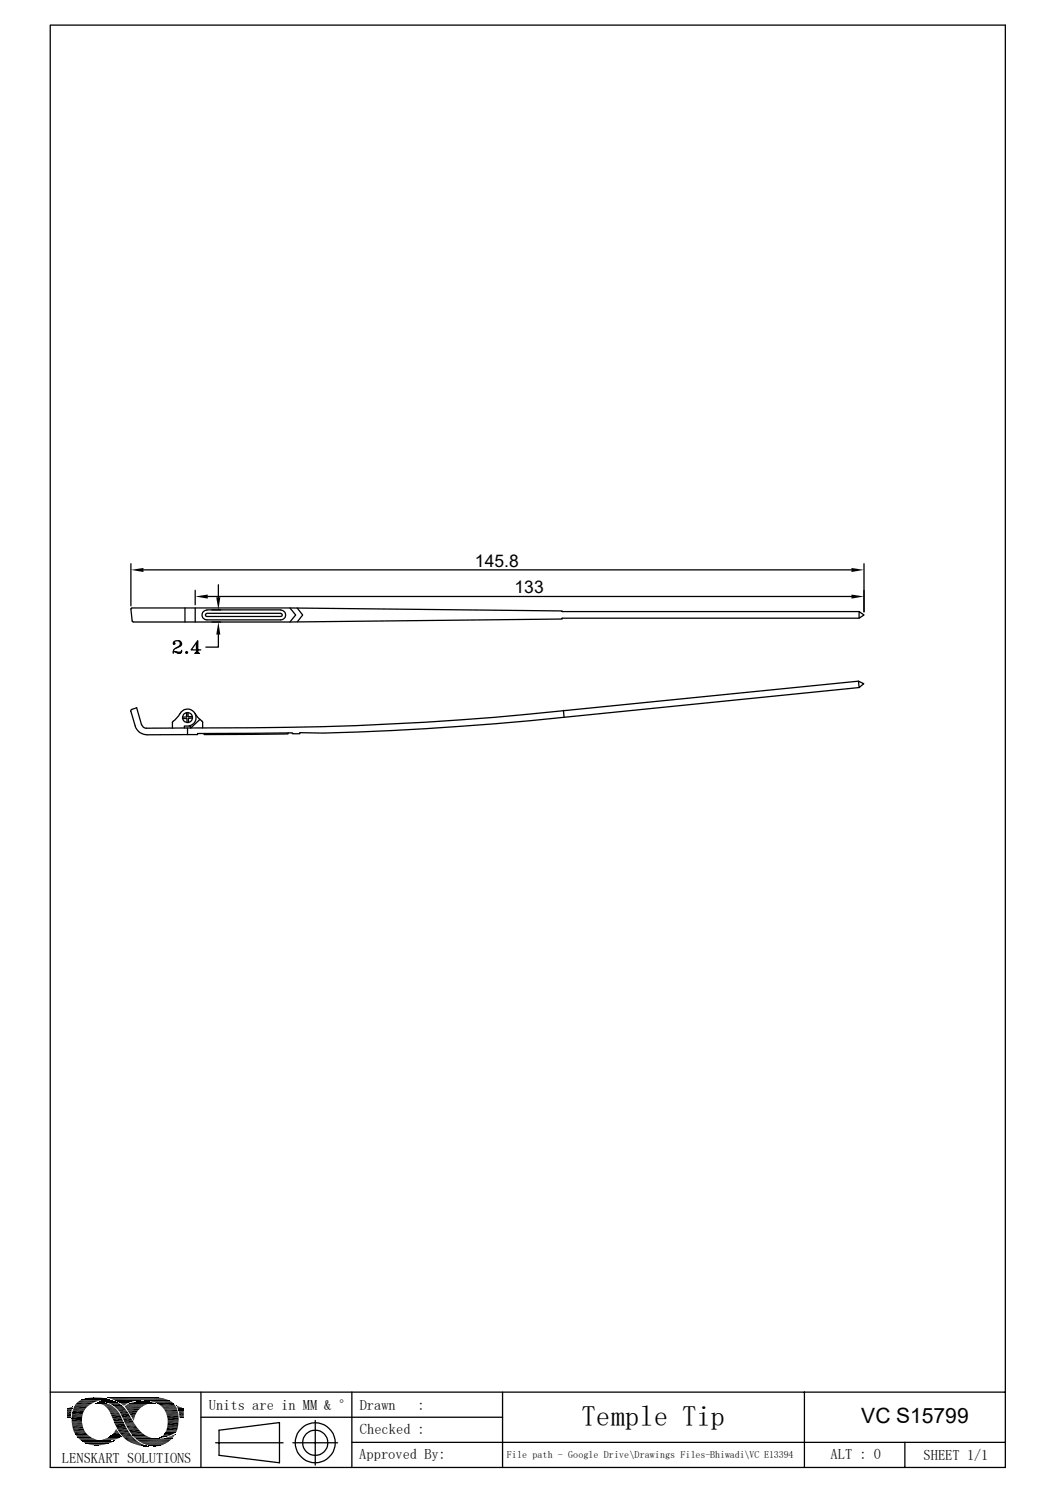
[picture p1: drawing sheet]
<svg xmlns="http://www.w3.org/2000/svg" width="210mm" height="297mm" viewBox="0 0 210 297" stroke-linecap="round" stroke-linejoin="round" font-family="sans-serif">
<g fill="none" stroke="#000" stroke-width=".25">
<path d="M10 5h189.9v286.9h-189.9zM26 112.1v8.4M28.5 113.4h140.8M38.8 117.4v2.9M41.3 118.7h128M43.4 116.3v2.5M171.8 112.1v9.6M26.3 123.5l.2 .2M34.5 128l.2 .1zM34.5 127.8l.3 .3-.1 .1-.2-.1a.84 .84 0 0 1 .8-.7 .84 .84 0 0 1 .8 .8l-.5 .5a1.23 1.23 0 0 0-1.1 1.3M35.5 127.5a.68 .68 0 0 1 0 1.2l-.4 .2M35.9 127.7l.1 .3-.1 .4"/>
<path d="M36.1 129.6l-.2 .2-1.4-.2v.2M36.1 129.4v.2l-.2 .4h-.5l-.6-.4 .6 .3 .6-.1M36.8 120.9v2.8M37 129.8l.2 .1zM37 129.6l.3 .2-.1 .2-.2-.1zM38.7 130h1M38.8 120.9v2.8M39.1 127.8v2.2M39.1 129.9l-.2 .1M39.1 129.8l-.2 .2M39.2 127.7v2.2M39.3 129.8l.2 .2"/>
<path d="M39.3 129.9l.2 .1M39.9 129.3h-1.9l1.3-1.8v2.5M41.1 122l-.2 .3 .2 .3h14.7l.3-.3-.3-.3M41.1 121.3h14.7M41.1 122h14.7M42.1 123.7h1.8M43.4 126.2v2.5h-2.5M55.8 121.4a.97 .97 0 0 1 1 .9 .97 .97 0 0 1-1 1h-14.7a.97 .97 0 0 1-.9-1 .97 .97 0 0 1 .9-.9M57.7 120.9l1.1 1.4-1.1 1.4M59.1 120.9l1.1 1.4-1.1 1.4M170.7 135.5l1.1 .5-.9 .8zM170.7 135.5l-65.5 6.6a668.3 668.3 0 0 1-67.9 2.7"/>
<path d="M170.9 136.8l-65.5 6.6-13.7 1.1a557.6 557.6 0 0 1-27.4 1.3h-4.7v.2h-1.4v-.2l-18.9 .1v.2h-2M170.9 121.7l.9 .6-.9 .7zM170.9 123h-59.1v.1l-54.2 .6h-31.1M170.9 121.7h-59.1v-.2l-54.2-.6-31.5 .1 .2 2.6M26 141.5l.2-.4 1-.3 1 3.4M26 141.5l.9 2.9a2.38 2.38 0 0 0 2.4 1.8M28.2 144.2l.3 .5 .4 .2 8.4-.1v1.3l-8 .1M36.3 143l.9-.1v.9M36.7 144.8v-.4h1.2v.4M37.1 141.8v.8l-.8 .1M37.4 141.7v.9l.9-.1M37.6 144.4a1.69 1.69 0 0 0 1.1-2.7 1.69 1.69 0 0 0-2.9 .2l-1.5 1.8v1.2"/>
<path d="M38.3 142.8l-.8 .1v.9M38.8 141.9l1.5 1.7v1.2M39.8 143.1l-1.9 1.7M57.3 145.8v.2l-7.1 .1h-9.6v-.2M112.1 141.3l.1 1.4M10 276.9h189.9M14.7 279.7h2.9M40 276.9v15M70 276.9v15M99.9 276.9v15M160 276.9v15M14.3 281.5h2.1"/>
<path d="M14.3 283.3h2.1M14.7 284.9h2.4M15 285.5h2.6M24.6 286.1h2.2M24.9 280.1h3.2M25.1 283.8h2.1M25.3 284h2.1M26.1 285.4h2.7M27.2 286.5h6.8M33.1 281.3h2.4M33.4 282.7h2.1M40 281.9h59.9"/>
<path d="M42.9 287h13.4M43.6 284.5l12-1.5v8l-12-1.5zM58.3 287h8.8M62.7 282.6v8.9M70 286.9h129.9M180 286.9v5"/>
<circle cx="37.3" cy="142.8" r=".98"/>
<circle cx="62.7" cy="287" r="2.51"/>
<circle cx="62.7" cy="287" r="4"/>
</g>
<g fill="#000">
<path d="M26 113.4l2.5-.4v.8zM38.8 118.7l2.5-.4v.8zM43 118.8h.8l-.4 2.5zM169.3 118.3l2.5 .4-2.5 .4zM169.3 113l2.5 .4-2.5 .4zM43.4 123.7l.4 2.5h-.8zM14.3 279.9h.1zM13.8 280l.5-.1 .1 .1zM14.3 279.9h.1v.1zM18.3 278h1.6zM18.7 278h1.2zM19.1 279.1h1.9z"/>
<path d="M19.2 279.1h1.8zM19.2 279.1h1.7zM19.4 279.1h1.5zM19.5 279.1h1zM19.4 279.1h1.2zM19.5 279.1h1.1zM19.6 279.1h.9zM19.6 279.2l1.9 .1zM19.7 278.8h.2zM19.6 279.1h.8zM19.8 279.1h.6zM20 279.3l1.7 .1z"/>
<path d="M19.8 279.1h.4zM20.1 279l.1 .1zM20.1 279h.1zM20.2 279.4h1.6zM20.4 279.4l1.7 .2h-1.4zM20.4 279.4h1.4l.3 .2zM20.5 278.7h1.8zM20.5 278.7h1.7zM20.6 278.6l1.6 .1zM20.7 279.6l1.7 .1h-1.5zM20.7 279.6h1.4l.3 .1zM20.6 278.6h1.4z"/>
<path d="M20.9 278.6h1.1zM20.9 279.7l1.6 .1zM21 279.8l1.7 .2h-1.4zM21 279.8h1.5l.2 .2zM21.2 278.6h.3zM20.9 278.6h.8zM21.2 278.6h.5zM21.5 278.4h.3zM21.8 279.2h1.9zM22.4 279.6h1.9zM22.5 279.6h1.8zM22.5 279.6l1.8 .1z"/>
<path d="M22.6 279.7l2 .2h-1.7zM22.6 279.7h1.7l.3 .2zM22.9 279.9l1.9 .2h-1.7zM22.9 279.9h1.7l.2 .2zM23.7 279l1.9 .1zM23.8 279.1h1.8zM23.8 279.1h1.6zM24 279.1h1.4zM24 279.1l1.3 .1zM24 279.2l1 .2h-.7zM24 279.2h1.3l-.3 .2zM24.3 279.4l.6 .1z"/>
<path d="M24.3 279.4h.7zM24.4 279.5l.3 .1zM24.4 279.5h.5zM24.6 279.6v.1zM24.6 279.6h.1zM27.5 278.8h2zM27.5 278.8h1.9zM28.2 278.8h1.2zM28.2 278.8h.7zM30.4 279.2h.4zM30.4 279.2h.5zM30.7 279.2h.2z"/>
<path d="M30.9 278h.2zM35.1 279.7h.2zM35.1 279.7l.5 .1zM35.2 279.8l.8 .2h-.7zM35.2 279.8l.8 .2zM35.3 280l1 .1h-1zM35.3 280h.7l.3 .1zM13.3 280.2h1.1zM13.3 280.2l1 .1zM13.3 280.3l1 .1h-1zM13.3 280.3h1v.1zM13.3 280.4l.9 .4h-.9z"/>
<path d="M13.3 280.4h1l-.1 .4zM13.3 280.8h.9zM13.3 280.8l.8 .5h-.8zM13.3 280.8h.9l-.1 .5zM13.3 281.3l.8 .4h-.8zM13.3 281.3h.8v.4zM13.3 281.7h.8zM13.3 281.7l.8 .2h-.8zM13.3 281.7h.8v.2zM13.3 281.9h.8zM13.3 281.9l.8 .1zM13.4 280.2h1z"/>
<path d="M13.7 280.1l.7 .1zM13.7 280.1h.7zM13.8 280h.6zM14.3 282.3l2 .4h-2zM14.3 282.3h2v.4zM18.3 287.4l1.9 .1zM18.3 287.4h1.9zM18.4 287.5h1.1zM18.4 287.5h1.8zM18.9 287.5h.6zM19.1 287.5h.4zM20.4 286.4l1.9 .1z"/>
<path d="M20.4 286.4h2zM20.6 286.5h1.5zM20.6 286.5h1.7zM20.7 286.5h1.1zM20.7 286.5h1.4zM21 286.5h.6zM21 286.5h.8zM21.3 280l1.7 .2h-1.6zM21.3 280h1.4l.3 .2zM21.3 286.5h.3zM21.4 286.5h.2zM21.4 280.2l1.8 .3h-1.6z"/>
<path d="M21.4 280.2h1.6l.2 .3zM21.6 280.5h1.6zM21.6 280.5l1.8 .2h-1.7zM21.6 280.5h1.6l.2 .2zM21.7 280.7l1.8 .1h-1.7zM21.7 280.7h1.7l.1 .1zM21.8 280.8l1.8 .2h-1.7zM21.8 280.8h1.7l.1 .2zM21.9 281l1.8 .1zM21.9 281.1l1.9 .2h-1.8zM21.9 281.1h1.8l.1 .2zM21.5 286.7h1.1z"/>
<path d="M21.9 286.7h.7zM22 281.3l1.8 .1zM22 286.7h.6zM22.1 281.4l1.9 .3h-1.8zM22.1 281.4h1.7l.2 .3zM22.1 285.6l1.9 .1zM22.1 285.6h1.9zM22.2 281.7l2 .5h-1.8zM22.2 281.7h1.8l.2 .5zM22.2 285.5l1.8 .1zM22.2 285.5h1.7zM22.2 286.7h.5z"/>
<path d="M22.3 286.7h.4zM22.4 286.7h.3zM22.4 282.2l2.1 .5h-1.9zM22.4 282.2h1.8l.3 .5zM22.4 285.3h1.4zM22.4 285.3l1.5 .2h-1.7zM22.4 285.3h1.4l.1 .2zM22.6 286.6h.2zM22.6 282.7l1.9 .1zM22.7 282.8l1.9 .1zM22.7 282.9l1.9 .1zM22.7 285l1.1 .3h-1.4z"/>
<path d="M22.7 285h.9l.2 .3zM22.7 283h1.9zM22.7 284.9l.9 .1zM22.8 283l1.9 .2h-1.9zM22.8 283h1.8l.1 .2zM22.8 283.2l2.3 .9h-1.9zM22.8 283.2h1.9l.4 .9zM22.9 284.7l.6 .2h-.8zM22.9 284.7h.5l.1 .2zM22.6 286.6h.3zM22.9 284.6l.5 .1h-.5zM22.9 284.6l.5 .1z"/>
<path d="M23 284.4h.2zM23 284.4l.3 .2h-.4zM23 284.4l.3 .2zM23.1 284.4h.1zM23.1 280.1l1.8 .2h-1.5zM23.1 280.1h1.7l.1 .2zM23.4 280.3l1.8 .4h-1.6zM23.4 280.3h1.5l.3 .4zM23.6 280.7l1.7 .1zM23.7 280.8l1.9 .4h-1.6zM23.7 280.8h1.6l.3 .4zM24 281.2l1.6 .1z"/>
<path d="M24 281.3l2 .7h-1.7zM24 281.3h1.6l.4 .7zM24.3 282l1.8 .2h-1.7zM24.3 282h1.7l.1 .2zM24.4 282.2l2 .5h-1.7zM24.4 282.2h1.7l.3 .5zM24.7 282.7l1.9 .3h-1.8zM24.7 282.7h1.7l.2 .3zM24.8 283l1.9 .2h-1.8zM24.8 283h1.8l.1 .2zM24.9 283.2h1.8zM24.9 283.2l1.9 .1z"/>
<path d="M24.9 283.3h1.9zM25 283.3l1.9 .1zM25 283.4l2 .1h-1.9zM25 283.4h1.9l.1 .1zM25.1 283.5l1.9 .1zM25.4 280.6l2 .1zM25.4 280.7l1.7 .4h-1.4zM25.4 280.7h2l-.3 .4zM25.5 284.4l2.5 .5h-2.1zM25.5 284.4h2.1l.4 .5zM25.7 281.1l1.2 .4h-.9zM25.7 281.1h1.4l-.2 .4z"/>
<path d="M25.8 286.9l2 .1h-1.7zM25.8 286.9h1.7l.3 .1zM26 281.5l.9 .1zM26 281.6l.8 .3h-.6zM26 281.6h.9l-.1 .3zM26.1 287l2 .2h-1.5zM26.1 287h1.7l.3 .2zM26.2 281.9l.5 .2h-.4zM26.2 281.9h.6l-.1 .2zM26.3 282.1l.4 .1h-.3zM26.3 282.1h.4v.1zM26.4 282.2l.2 .3z"/>
<path d="M26.4 282.2h.3l-.1 .3zM26.5 282.5l.1 .1zM26.6 287.2l1.7 .1zM26.8 287.3l1.9 .2h-1.2zM26.8 287.3h1.5l.4 .2zM27.5 287.5h1.3zM27.6 287.5l1.4 .1zM28 287.6h1.1zM28.1 287.6l1.1 .1zM28.2 287.7h1.1zM28.5 287.7h.9zM28.6 287.7h.9z"/>
<path d="M29 287.7h.5zM29.2 287.7h.3zM29.3 287.7h.2zM29.6 287.5l2 .2zM30.2 287.7h1.3zM30.2 287.7h1.4zM30.4 287.7h.9zM30.4 287.7h1.1zM30.5 287.7h.5zM30.5 287.7h.8zM30.7 287.7h.3zM31.8 286h.2z"/>
<path d="M31.8 286h.1zM31.8 286h.4zM31.9 286h.4zM32.1 285.8h.8zM32.1 285.8h.9zM31.9 286l.2-.2 .2 .2zM32.1 285.8h.8l-.6 .2zM32.1 285.8h1zM32.2 285.8h.9zM32.3 286.2h1.9zM32.2 285.8l.2-.2 .7 .2zM32.4 285.6h1.3l-.6 .2z"/>
<path d="M32.5 285.5l1.2 .1zM32.5 285.5h1.3zM32.6 286.1h1.6zM32.7 285.2l1.1 .3h-1.3zM32.7 285.2h1.8l-.7 .3zM32.7 286.1h1.5zM32.7 285.2h1.8zM32.8 285l2 .1zM32.8 285.1l1.7 .1h-1.8zM32.8 285.1h2l-.3 .1zM32.8 286.1h1.5zM33.1 286h1.3z"/>
<path d="M33.2 281.6l2.3 .5h-2.2zM33.2 281.6h2.3v.5zM33.2 284l2 .5h-2.1zM33.2 284h2.1l-.1 .5zM33.2 286h1.2zM33.4 283l2 .5h-2.1zM33.4 283h2.1l-.1 .5zM33.4 285.9h1zM33.6 285.8h.9zM33.7 285.8h.8zM33.9 285.7h.6zM34.1 285.7h.5z"/>
<path d="M34.1 285.7l.3-.2 .2 .2zM34.4 285.5h.3l-.1 .2zM34.4 285.5l.3-.1v.1zM34.7 285.4v.1zM35.3 280.1l1.1 .1zM35.3 280.2h1.2zM35.3 280.2l1.2 .1zM35.4 280.3l1.1 .1h-1.1zM35.4 280.3h1.1v.1zM35.4 280.4h1.1zM35.5 280.4l1 .2h-1zM35.5 280.4h1v.2z"/>
<path d="M35.5 280.6h1zM35.5 280.6l1 .1zM35.6 280.7l.9 .1zM35.6 280.8l.9 .3h-.9zM35.6 280.8h.9v.3zM35.6 281.1h.9zM35.6 281.1l.9 .5h-.8zM35.6 281.1h.9v.5zM35.7 281.6l.8 .2h-.8zM35.7 281.6h.8v.2zM35.7 281.8l.8 .2h-.8zM35.7 281.8h.8v.2z"/>
<path d="M35.7 282h.8zM35.7 282l.8 .1zM35.8 282.1h.7zM35.9 282.1h.6zM36 282.1h.5zM36.4 282.1h.1z"/>
</g>
<g fill="none" stroke="#000" stroke-width=".2">
<path d="M14.7 279.9h2.6M15 279.4h3M15.3 279h3.5M15.7 278.7h3.9M15.9 278.6h4M16 278.6h4.2M16 278.5h4.4M16.2 278.5h4.3M16.4 278.4h5.4M16.5 278.3h5.1M16.7 278.3h4.7M16.9 278.2h4.3"/>
<path d="M17.1 278.2h3.9M17.5 278.1h3M17.6 278.1h2.9M19 279.2h2.1M19.1 279.2h2.2M19.7 278.8h3.2M19.8 278.8h2.9M19.9 278.7h2.7M20.2 278.7h2.2M20.3 278.9h2.7M20.6 279h2.7M21.3 279h2"/>
<path d="M21.3 279.1h2.4M21.3 278h10.3M21.4 278.1h10.5M21.5 278.1h11M21.8 278h7.4M21.8 278.2h10.8M21.8 278.4h-5.6M22 278.3h10.9M22.2 278.3h10.8M22.3 278.4h10.9M22.5 278.4h10.8M22.6 278.5h11"/>
<path d="M22.8 278.6h5.1M22.9 278.6h4.4M23 278.7h4.2M23.2 278.8h3.3M23.5 278.9h2.7M23.5 278.9h2.5M23.7 279h2.1M24.8 279.8h3.7M24.8 279.8h3.5M24.8 279.9h3.4M24.9 279.7h3.8M25 279.6h3.7"/>
<path d="M25.1 279.5h4M25.4 279.4h3.8M25.4 279.3h4.2M25.7 279.2h4.2M26 279.1h4.8M26.2 279h4.4M26.2 279h4.2M26.6 278.9h3.5M26.8 278.9h3.1M27.1 278.8h2.6M28.7 278.6h5M29.3 278.6h4.4"/>
<path d="M29.4 278.7h4.5M30.1 278.8h4M30.4 278.9h3.8M30.7 279h3.7M30.8 279.2h-5M31 279.1h3.5M31.2 279.2h3.3M31.9 279.7h3M32.1 279.8h2.9M14.3 282.3h2M14.3 282.8h2M14.3 283h2"/>
<path d="M14.3 283.1h2M14.3 283.5h2.1M14.4 281h2.2M14.5 280.5h2.3M14.5 284.2h2.1M14.6 284.7h2.3M15 285.3h2.3M15.3 285.8h2.7M15.4 285.9h2.6M15.4 285.9h2.8M15.5 286h2.8M15.6 286.1h3"/>
<path d="M15.7 286.3h3.3M15.9 286.4h3.1M15.9 286.4h3.6M16 286.6h3.9M16.2 286.6h3.7M16.2 286.6h4.2M16.3 286.7h5.2M16.3 286.8h6.3M16.6 286.9h5.8M16.6 286.9h5.7M16.7 287h5.5M16.9 287h5"/>
<path d="M17 287.1h4.8M17.1 287.1h4.6M17.1 287.2h4.5M17.4 287.3h4M17.7 287.3h3.2M17.9 287.4h2.8M20.5 286.3h2.6M20.7 286.2h2.8M21.1 286.2h2.5M21.2 286.1h2.6M21.5 285.9h2.5M21.5 286h2.3"/>
<path d="M21.8 285.8h2.3M21.9 285.7h2.2M22 285.7h2M22 285.6h2M22.9 286.4h-2.7M24.1 285.8h-2.3M25.1 280.2h2.7M25.4 280.6h2M25.4 286.8h2.1M26.1 285.2h2.4M26.3 285.5h2.5M26.3 285.5h2.6"/>
<path d="M26.4 285.6h2.7M26.5 285.7h2.8M26.5 285.8h3.1M26.7 285.9h3.1M26.8 286h3.3M26.8 286.1h3.7M27 286.2h4.1M27.1 286.2l7.1 .1M27.1 286.3h7M27.6 286.7h6.1M27.8 286.9h5.7M27.9 286.9h5.5"/>
<path d="M28 287h5.3M28.2 287.1h5M28.5 287.2h4.4M28.8 287.3h3.9M29 287.5h3.4M29.5 287.5h2.6M29.6 287.6h2.4M31.7 286.2h2.5M32.4 280.1h2.7M32.5 280.2h2.7M32.6 280.3h2.6M32.6 280.4h2.6"/>
<path d="M32.7 280.5h2.6M32.8 285h2.1M32.9 285h2.1M32.9 280.9h2.5M32.9 284.9h2.2M32.9 284.9h2.1M32.9 284.8h2.2M33 284.7h2.1M33 284.6h2.2M33.1 284.5h2.1M33.1 284.6h2.1M33.1 281.5h2.4"/>
<path d="M33.2 283.9h2.2M33.4 282.5h2.1"/>
</g>
<g fill="none" stroke="#000" stroke-width=".21">
<path d="M14.9 279.5h3M15.5 278.8h3.9M32.2 279.9h2.9M14.3 281.7h2.1M14.5 280.4h2.5M15.2 285.7h2.7M24 285.4h2.1M24.4 285.9h2.1M24.9 286.4h2.1M25.1 286.6h2.2M25.4 284.2h2.2M33 281.1h2.4"/>
<path d="M33.4 282.9h2.1"/>
</g>
<path d="M15.1 279.2h3.5M21.9 279.4h2.3M31.4 279.4h3.4M14.4 284h2.2M14.6 280.1h2.7M23.2 284.2h2.1M25.9 285h2.5M33.3 283.7h2.1" fill="none" stroke="#000" stroke-width=".34"/>
<path d="M14.4 283.7h2.1M14.8 285.2h2.5M23.4 284.5h2.1M23.6 284.8h2.1M23.8 285.1h2.1M24.2 285.6h2.1M25.2 280.4h2.6M32.7 280.6h2.6" fill="none" stroke="#000" stroke-width=".3"/>
<path d="M14.3 282.1h2M14.4 280.8h2.4M33.3 282.3h2.2" fill="none" stroke="#000" stroke-width=".42"/>
<path d="M14.3 281.2h2.3M14.5 284.5h2.3" fill="none" stroke="#000" stroke-width=".38"/>
<text font-size="5.7" x="115.6" y="283.6">Temple Tip</text>
<text font-size="4.2" x="171.2" y="283.1">VC S15799</text>
<g font-size="3.5">
<text x="94.4" y="112.7">145.8</text>
<text x="102.3" y="118">133</text>
</g>
<g font-size="2.9">
<text x="41.5" y="280.6">Units are in MM &amp; °</text>
<text x="71.5" y="280.6">Drawn</text>
<text x="83" y="280.6">:</text>
<text x="71.6" y="285.2">Checked :</text>
<text x="12.3" y="291.1">LENSKART SOLUTIONS</text>
<text x="71.5" y="290.1">Approved By:</text>
<text x="165.2" y="290.3">ALT : 0</text>
<text x="183.7" y="290.4">SHEET 1/1</text>
</g>
<text font-size="2" x="100.8" y="290">File path - Google Drive\Drawings Files-Bhiwadi\VC E13394</text>
</svg>
